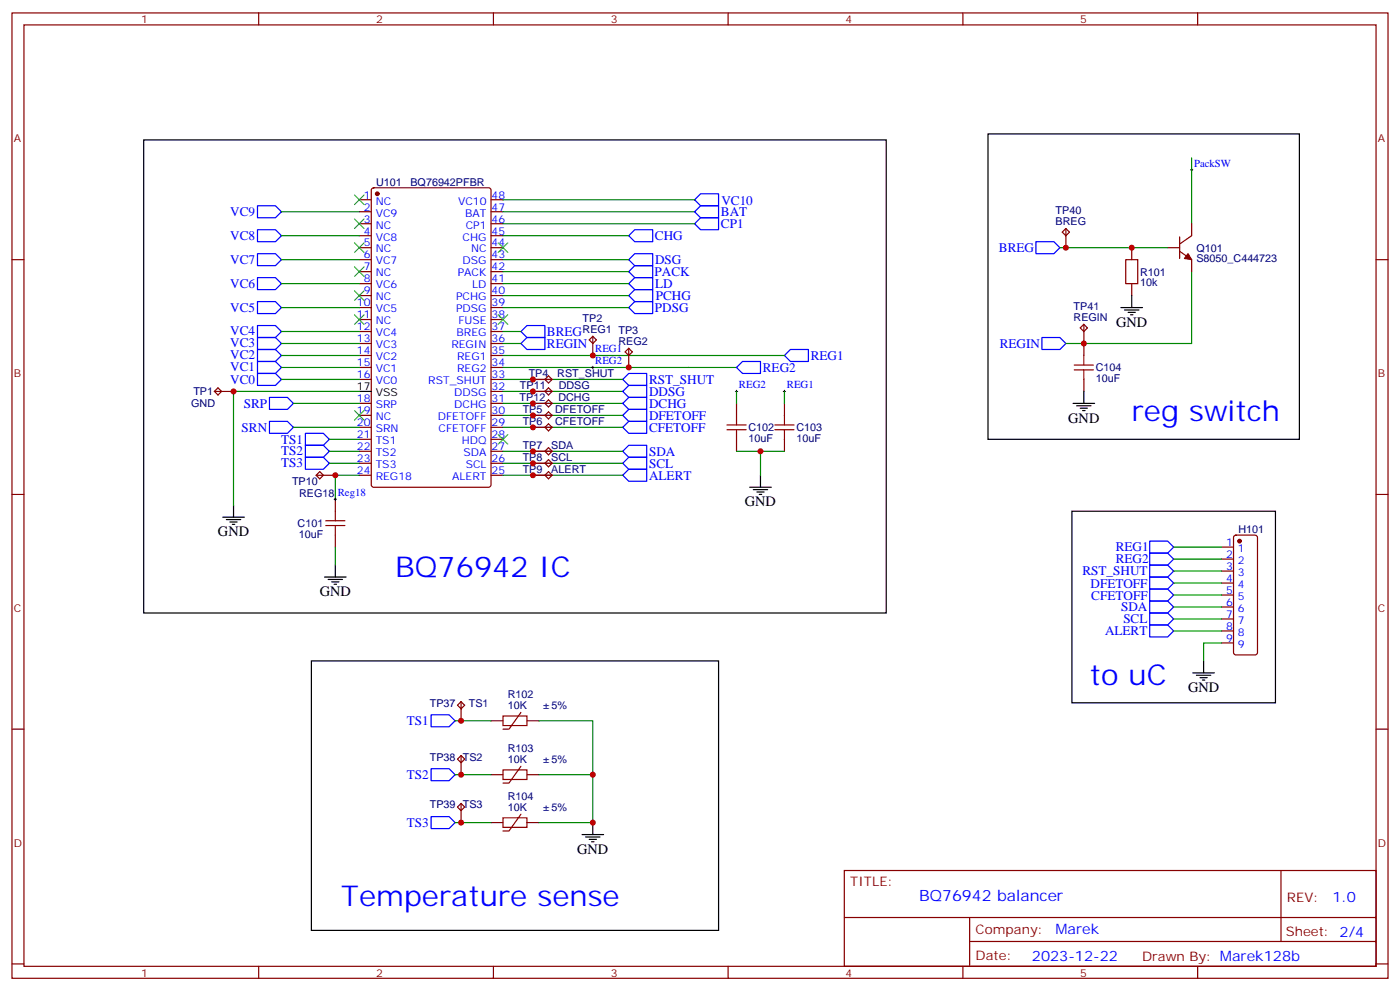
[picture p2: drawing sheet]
<svg xmlns="http://www.w3.org/2000/svg" width="412mm" height="292mm" viewBox="0 0 412 292" stroke-linecap="round" stroke-linejoin="round" font-family="sans-serif">
<g fill="none" stroke="#870000" stroke-width=".35">
<path d="M3.5 3.8h405.4v284.3h-405.4zM7.1 7.3h398.2v277.3h-398.2zM76.2 3.8v3.5M145.3 3.8v3.5M214.5 3.8v3.5M283.6 3.8v3.5M352.8 3.8v3.5M105.8 58.8h3.6M109.6 55.5l.5-.2h33.8l.7 .4v87.1l-.4 .7h-34.1l-.7-.5v-87zM144.6 58.8h3.6M3.5 76.5h3.6M105.8 76.5h3.6"/>
<path d="M105.8 62.4h3.6M105.8 65.9h3.6M105.8 69.4h3.6M105.8 73h3.6M144.6 76.5h3.6M144.6 62.4h3.6M144.6 65.9h3.6M144.6 69.4h3.6M144.6 73h3.6M312.9 68.4l1.1-1.1 1 1.1-1 1zM314 67.3v5.7M333.4 73v3.5"/>
<path d="M344 73h3.5M347.5 74l3.5 2.5v3.5M347.5 69.8v6.3M351 65.9v3.5l-3.5 2.5M405.3 76.5h3.6M105.8 80h3.6M105.8 83.5h3.6M105.8 87.1h3.6M105.8 90.6h3.6M105.8 94.1h3.6M105.8 97.6h3.6M144.6 80h3.6"/>
<path d="M144.6 83.5h3.6M144.6 87.1h3.6M144.6 90.6h3.6M144.6 94.1h3.6M144.6 97.6h3.6M174.6 99.1l1.1 1-1.1 1.1-1-1.1zM174.6 99.1v5.6M318.2 96.6l1.1-1.1 1 1.1-1 1zM319.3 95.5v9.2M333.4 83.5v3.6M63.1 115.3h5.7M64.2 114.2l1.1 1.1-1.1 1-1.1-1z"/>
<path d="M105.8 101.2h3.6M105.8 104.7h3.6M105.8 108.2h3.6M105.8 111.8h3.6M105.8 118.8h3.6M144.6 101.2h3.6M144.6 104.7h3.6M144.6 108.2h3.6M144.6 111.8h3.6M144.6 118.8h3.6M144.6 115.3h3.6M157 111.8h5.6"/>
<path d="M157 118.8h5.6M157 115.3h5.6M160.5 111.8l1.1-1.1 1 1.1-1 1zM160.5 118.8l1.1-1 1 1-1 1.1zM161.6 114.2l1 1.1-1 1-1.1-1zM184.1 103.6l1.1-1 1.1 1-1.1 1.1zM185.2 102.6v5.6M217 118.8v3.5M231.1 118.8v3.5M319.3 111.8v3.5M93.1 140h5.7M94.2 138.9l1 1.1-1 1-1.1-1z"/>
<path d="M105.8 122.3h3.6M105.8 125.9h3.6M105.8 129.4h3.6M105.8 132.9h3.6M105.8 136.5h3.6M105.8 140h3.6M144.6 122.3h3.6M144.6 125.9h3.6M144.6 129.4h3.6M144.6 132.9h3.6M144.6 136.5h3.6M144.6 140h3.6"/>
<path d="M157 122.3h5.6M157 125.9h5.6M157 132.9h5.6M157 136.5h5.6M157 140h5.6M160.5 125.9l1.1-1.1 1 1.1-1 1zM160.5 136.5l1.1-1.1 1 1.1-1 1zM161.6 121.3l1 1-1 1.1-1.1-1.1zM161.6 131.9l1 1-1 1.1-1.1-1.1zM161.6 138.9l1 1.1-1 1-1.1-1zM217 129.4v3.5M231.1 129.4v3.5"/>
<path d="M3.5 145.6h3.6M98.8 147v3.6M98.8 157.6v3.5M363.6 157.8l.5-.2h5.6l.5 .2 .2 .5v33.9l-.2 .5-.5 .2h-5.6l-.5-.2-.2-.5v-33.9zM405.3 145.6h3.6M359.8 161.1h3.6M359.8 164.7h3.6M359.8 168.2h3.6M359.8 171.7h3.6M359.8 175.3h3.6M359.8 178.8h3.6M359.8 182.3h3.6"/>
<path d="M359.8 185.8h3.6M359.8 189.4h3.6M3.5 214.8h3.6M134.8 207.7l1-1 1.1 1-1.1 1.1zM135.8 206.7v5.6M144.6 212.3h3.6M153.5 209.8l-3.6 5h-1.7M155.2 212.3h3.5M405.3 214.8h3.6M134.8 223.6l1-1.1 1.1 1.1-1.1 1zM134.8 237.7l1-1.1 1.1 1.1-1.1 1.1zM135.8 222.5v5.7"/>
<path d="M135.8 236.6v5.7M144.6 228.2h3.6M153.5 225.7l-3.6 4.9h-1.7M153.5 239.8l-3.6 5h-1.7M155.2 228.2h3.5M144.6 242.3h3.6M155.2 242.3h3.5M248.7 256.4h156.6v28.2h-156.6zM377.3 256.4v20.9M248.7 270.2h156.5M285.6 277.3h119.6M285.6 270.2v14.2"/>
<path d="M3.5 283.9h3.6M76.2 284.6v3.5M145.3 284.6v3.5M214.5 284.6v3.5M283.6 284.6v3.5M352.8 284.6v3.5M405.3 283.9h3.6"/>
</g>
<g fill="#870000" stroke="#870000" stroke-width=".35">
<path d="M350 74.7l1 1.8-2.1-.4z"/>
<circle cx="111.1" cy="57.1" r=".53"/>
<circle cx="365.1" cy="159.4" r=".53"/>
</g>
<g fill="none" stroke="#000" stroke-width=".35">
<path d="M291 39.4h91.8v90h-91.8zM42.3 41.2h218.8v139.4h-218.8zM330.2 90.6h6.3M331.3 91.3h4.2M332.3 92h2.1M333 92.7h.7M333.4 87.1v3.5M105.8 115.3h3.6M316.1 118.8h6.3M317.1 119.5h4.3M319.3 115.3v3.5M224 140v3.5"/>
<path d="M318.2 120.2h2.1M318.9 120.9h.7M65.6 152.3h6.4M66.7 153h4.2M67.7 153.7h2.1M68.4 154.4h.7M68.8 148.8v3.5M220.8 143.5h6.4M221.9 144.2h4.2M223 144.9h2.1M223.7 145.6h.7M315.7 150.6h60v56.4h-60z"/>
<path d="M95.6 170h6.4M96.7 170.7h4.2M97.7 171.4h2.1M98.4 172.1h.7M98.8 166.4v3.6M91.7 194.7h120v79.3h-120zM351.4 198.2h6.3M352.4 198.9h4.3M353.5 199.6h2.1M354.5 194.7v3.5M354.2 200.3h.7M171.4 245.8h6.4"/>
<path d="M172.5 246.5h4.2M173.6 247.2h2.1M174.3 247.9h.7M174.6 242.3v3.5"/>
</g>
<g fill="none" stroke="#00f" stroke-width=".35">
<path d="M204.6 58.8l1.8-1.7h5.3v3.5h-5.3zM75.8 74.7h5.3l1.8 1.8-1.8 1.7h-5.3zM75.8 67.7h5.3l1.8 1.7-1.8 1.8h-5.3zM75.8 60.6h5.3l1.8 1.8-1.8 1.7h-5.3zM185.2 76.5l1.8-1.8h5.3v3.5h-5.3zM187 67.7h5.3v3.5h-5.3l-1.8-1.8zM204.6 62.4l1.8-1.8h5.3v3.5h-5.3zM204.6 65.9l1.8-1.8h5.3v3.6h-5.3zM305.2 71.2h5.2l1.8 1.8-1.8 1.7h-5.2zM75.8 99.4h5.3l1.8 1.8-1.8 1.7h-5.3zM75.8 95.9h5.3l1.8 1.7-1.8 1.8h-5.3zM75.8 88.8h5.3l1.8 1.8-1.8 1.8h-5.3z"/>
<path d="M75.8 81.8h5.3l1.8 1.7-1.8 1.8h-5.3zM153.5 97.6l1.7-1.7h5.3v3.5h-5.3zM185.2 87.1l1.8-1.8h5.3v3.5h-5.3zM185.2 90.6l1.8-1.8h5.3v3.6h-5.3zM185.2 80l1.8-1.8h5.3v3.6h-5.3zM185.2 83.5l1.8-1.7h5.3v3.5h-5.3zM306.9 99.4h5.3l1.8 1.8-1.8 1.7h-5.3zM75.8 110h5.3l1.8 1.8-1.8 1.7h-5.3zM75.8 106.5h5.3l1.8 1.7-1.8 1.8h-5.3zM75.8 102.9h5.3l1.8 1.8-1.8 1.8h-5.3zM79.4 117.1h5.3l1.7 1.7-1.7 1.8h-5.3zM153.5 101.2l1.7-1.8h5.3v3.5h-5.3z"/>
<path d="M183.4 111.8l1.8-1.8h5.3v3.5h-5.3zM183.4 115.3l1.8-1.8h5.3v3.6h-5.3zM183.4 118.8l1.8-1.7h5.3v3.5h-5.3zM217 108.2l1.7-1.7h5.3v3.5h-5.3zM231.1 104.7l1.7-1.8h5.3v3.6h-5.3zM79.4 124.1h5.3l1.7 1.8-1.7 1.7h-5.3zM90 127.6h5.2l1.8 1.8-1.8 1.8h-5.2zM90 131.2h5.2l1.8 1.7-1.8 1.8h-5.2zM90 134.7h5.2l1.8 1.8-1.8 1.7h-5.2zM183.4 132.9l1.8-1.7h5.3v3.5h-5.3zM183.4 136.5l1.8-1.8h5.3v3.5h-5.3zM183.4 140l1.8-1.8h5.3v3.5h-5.3z"/>
<path d="M183.4 122.3l1.8-1.7h5.3v3.5h-5.3zM183.4 125.9l1.8-1.8h5.3v3.5h-5.3zM338.7 159.4h5.3l1.7 1.7-1.7 1.8h-5.3zM338.7 162.9h5.3l1.7 1.8-1.7 1.7h-5.3zM338.7 166.4h5.3l1.7 1.8-1.7 1.8h-5.3zM338.7 170h5.3l1.7 1.7-1.7 1.8h-5.3zM338.7 173.5h5.3l1.7 1.8-1.7 1.7h-5.3zM338.7 177h5.3l1.7 1.8-1.7 1.8h-5.3zM338.7 180.6h5.3l1.7 1.7-1.7 1.8h-5.3zM338.7 184.1h5.3l1.7 1.7-1.7 1.8h-5.3zM127 210.5h5.3l1.8 1.8-1.8 1.8h-5.3zM127 226.4h5.3l1.8 1.8-1.8 1.7h-5.3z"/>
<path d="M127 240.5h5.3l1.8 1.8-1.8 1.8h-5.3z"/>
</g>
<g fill="none" stroke="#008700" stroke-width=".35">
<path d="M148.2 58.8h56.4M351 46.5v19.4M82.9 69.4h22.9M82.9 76.5h22.9M82.9 62.4h22.9M148.2 69.4h37M148.2 76.5h37M148.2 62.4h56.4M148.2 65.9h56.4M312.2 73h31.8M82.9 90.6h22.9M82.9 97.6h22.9"/>
<path d="M82.9 83.5h22.9M148.2 90.6h37M148.2 87.1h37M148.2 97.6h5.3M148.2 83.5h37M148.2 80h37M351 80v21.2h-37M82.9 111.8h22.9M82.9 108.2h22.9M82.9 104.7h22.9M82.9 101.2h22.9M86.4 118.8h19.4"/>
<path d="M105.8 115.3h-37v33.5M148.2 104.7h82.9M148.2 108.2h68.8M148.2 111.8h35.2M148.2 115.3h35.2M148.2 118.8h35.2M148.2 101.2h5.3M217 115.3v3.5M231.1 115.3v3.5M86.4 125.9h19.4M97 136.5h8.8M97 132.9h8.8"/>
<path d="M97 129.4h8.8M105.8 140h-7v7M148.2 136.5h35.2M148.2 140h35.2M148.2 132.9h35.2M148.2 122.3h35.2M148.2 125.9h35.2M217 132.9h14.1M224 132.9v7.1M98.8 161.1v5.3M345.7 161.1h14.1M345.7 164.7h14.1"/>
<path d="M345.7 175.3h14.1M345.7 171.7h14.1M345.7 168.2h14.1M345.7 178.8h14.1M345.7 182.3h14.1M345.7 185.8h14.1M359.8 189.4h-5.3v5.3M134.1 212.3h10.5M158.7 212.3h15.9v15.9h-15.9M134.1 228.2h10.5M174.6 228.2v14.1h-15.9M134.1 242.3h10.5"/>
</g>
<g fill="none" stroke="#3c3" stroke-width=".35">
<path d="M104.4 57.4l2.8 2.9M107.2 57.4l-2.8 2.9M104.4 64.5l2.8 2.8M104.4 71.5l2.8 2.9M104.4 78.6l2.8 2.8M107.2 64.5l-2.8 2.8M107.2 71.5l-2.8 2.9M107.2 78.6l-2.8 2.8M146.8 71.5l2.8 2.9M149.6 71.5l-2.8 2.9M104.4 92.7l2.8 2.8M104.4 85.7l2.8 2.8"/>
<path d="M107.2 92.7l-2.8 2.8M107.2 85.7l-2.8 2.8M146.8 92.7l2.8 2.8M149.6 92.7l-2.8 2.8M104.4 120.9l2.8 2.9M107.2 120.9l-2.8 2.9M146.8 128l2.8 2.8M149.6 128l-2.8 2.8"/>
</g>
<path d="M350.7 50h.7M351 49.7v.7M174.3 104.7h.7M174.3 108.2h.7M174.6 104.4v.7M174.6 107.9v.7M216.6 115.3h.7M217 114.9v.7M230.7 115.3h.7M231.1 114.9v.7M98.4 147h.7M98.8 146.7v.7" fill="none" stroke="#000" stroke-width=".29"/>
<g fill="none" stroke="#a10000" stroke-width=".35">
<path d="M331.6 76.5h3.5v7h-3.5zM316.4 108.9h5.7M316.4 107.5h5.7M319.3 104.7v2.8M319.3 108.9v2.9M214.1 126.6h5.7M214.1 125.2h5.7M217 122.3v2.9M217 126.6v2.8M228.2 126.6h5.7M228.2 125.2h5.7M231.1 122.3v2.9"/>
<path d="M231.1 126.6v2.8M96 154.8h5.6M96 153.4h5.6M98.8 150.6v2.8M98.8 154.8v2.8M148.2 210.9h7v2.8h-7zM148.2 226.8h7v2.8h-7zM148.2 240.9h7v2.8h-7z"/>
</g>
<g fill="#c00">
<circle cx="185.2" cy="108.2" r=".88"/>
<circle cx="174.6" cy="104.7" r=".88"/>
<circle cx="157" cy="122.3" r=".88"/>
<circle cx="157" cy="125.9" r=".88"/>
<circle cx="157" cy="132.9" r=".88"/>
<circle cx="157" cy="136.5" r=".88"/>
<circle cx="157" cy="140" r=".88"/>
<circle cx="224" cy="132.9" r=".88"/>
<circle cx="98.8" cy="140" r=".88"/>
<circle cx="157" cy="111.8" r=".88"/>
<circle cx="157" cy="115.3" r=".88"/>
<circle cx="157" cy="118.8" r=".88"/>
<circle cx="68.8" cy="115.3" r=".88"/>
<circle cx="319.3" cy="101.2" r=".88"/>
<circle cx="333.4" cy="73" r=".88"/>
<circle cx="174.6" cy="242.3" r=".88"/>
<circle cx="174.6" cy="228.2" r=".88"/>
<circle cx="135.8" cy="212.3" r=".88"/>
<circle cx="135.8" cy="228.2" r=".88"/>
<circle cx="135.8" cy="242.3" r=".88"/>
<circle cx="314" cy="73" r=".88"/>
</g>
<g font-size="8.5" fill="#00f">
<text x="333.4" y="124.1">reg switch</text>
<text x="116.4" y="170">BQ76942 IC</text>
<text x="321" y="201.7">to uC</text>
<text x="100.5" y="267">Temperature sense</text>
</g>
<text font-size="4.6" fill="#00f" x="270.8" y="265.4">BQ76942 balancer</text>
<g font-size="4.2">
<text x="328.8" y="96.2">GND</text>
<text x="314.7" y="124.5">GND</text>
<text x="219.4" y="149.2">GND</text>
<text x="64.2" y="158">GND</text>
<text x="94.2" y="175.6">GND</text>
<text x="350" y="203.8">GND</text>
<text x="170" y="251.5">GND</text>
</g>
<g font-size="4.2" fill="#00f">
<text x="392.5" y="265.7">1.0</text>
<text x="310.9" y="275.2">Marek</text>
<text x="304" y="283">2023-12-22</text>
</g>
<g font-size="3.9" fill="#00f">
<text x="67.8" y="63.5">VC9</text>
<text x="212.4" y="63.6">BAT</text>
<text x="212.5" y="60.3">VC10</text>
<text x="67.8" y="70.6">VC8</text>
<text x="192.9" y="70.8">CHG</text>
<text x="212.4" y="67.2">CP1</text>
<text x="67.8" y="77.6">VC7</text>
<text x="192.9" y="77.8">DSG</text>
<text x="294.3" y="74.2">BREG</text>
<text x="192.8" y="81.3">PACK</text>
<text x="67.8" y="84.7">VC6</text>
<text x="193" y="84.8">LD</text>
<text x="193.2" y="88.4">PCHG</text>
<text x="67.8" y="91.8">VC5</text>
<text x="192.9" y="92">PDSG</text>
<text x="67.8" y="98.8">VC4</text>
<text x="161.1" y="98.8">BREG</text>
<text x="67.8" y="105.9">VC2</text>
<text x="67.8" y="102.3">VC3</text>
<text x="161.1" y="102.4">REGIN</text>
<text x="238.8" y="106">REG1</text>
<text x="294.5" y="102.4">REGIN</text>
<text x="67.8" y="113">VC0</text>
<text x="67.8" y="109.4">VC1</text>
<text x="191.2" y="113">RST_SHUT</text>
<text x="224.7" y="109.5">REG2</text>
<text x="191.2" y="116.6">DDSG</text>
<text x="71.8" y="120.1">SRP</text>
<text x="191.2" y="120.1">DCHG</text>
<text x="191.2" y="123.7">DFETOFF</text>
<text x="71.2" y="127.1">SRN</text>
<text x="82.8" y="130.6">TS1</text>
<text x="191.2" y="127.2">CFETOFF</text>
<text x="82.8" y="134.2">TS2</text>
<text x="82.8" y="137.7">TS3</text>
<text x="191.2" y="137.7">SCL</text>
<text x="191.2" y="134.2">SDA</text>
<text x="191.2" y="141.2">ALERT</text>
<text x="328.7" y="165.9">REG2</text>
<text x="328.7" y="162.4">REG1</text>
<text x="318.9" y="169.4">RST_SHUT</text>
<text x="321.2" y="173.1">DFETOFF</text>
<text x="321.5" y="176.6">CFETOFF</text>
<text x="330.2" y="180">SDA</text>
<text x="330.9" y="183.6">SCL</text>
<text x="325.5" y="187.1">ALERT</text>
<text x="119.9" y="213.5">TS1</text>
<text x="119.9" y="229.4">TS2</text>
<text x="119.9" y="243.5">TS3</text>
</g>
<g font-size="3.9" fill="#800">
<text x="250.5" y="261">TITLE:</text>
<text x="379.1" y="265.7">REV:</text>
<text x="287.4" y="275.2">Company:</text>
<text x="378.7" y="275.8">Sheet: 2/4</text>
<text x="287.4" y="282.9">Date:</text>
<text x="336.4" y="282.9">Drawn By: Marek128b</text>
</g>
<g font-size="3.2" fill="#800">
<text x="41.6" y="6.8">1</text>
<text x="110.8" y="6.8">2</text>
<text x="179.9" y="6.8">3</text>
<text x="249.1" y="6.8">4</text>
<text x="318.2" y="6.8">5</text>
<text x="4.1" y="41.9">A</text>
<text x="405.9" y="41.9">A</text>
<text x="4.1" y="111.1">B</text>
<text x="405.9" y="111.1">B</text>
<text x="4.1" y="180.2">C</text>
<text x="405.9" y="180.2">C</text>
<text x="4.1" y="249.3">D</text>
<text x="405.9" y="249.3">D</text>
<text x="41.6" y="287.6">1</text>
<text x="110.8" y="287.6">2</text>
<text x="179.9" y="287.6">3</text>
<text x="249.1" y="287.6">4</text>
<text x="318.2" y="287.6">5</text>
</g>
<g font-size="3.2" fill="#00f">
<text x="351.7" y="49.1">PackSW</text>
<text x="107.2" y="58.5">1</text>
<text x="144.8" y="58.5">48</text>
<text x="107.2" y="62">2</text>
<text x="107.2" y="65.5">3</text>
<text x="110.7" y="60.3">NC</text>
<text x="110.7" y="63.8">VC9</text>
<text x="134.9" y="60.3">VC10</text>
<text x="137" y="63.8">BAT</text>
<text x="144.8" y="65.5">46</text>
<text x="144.8" y="62">47</text>
<text x="107.2" y="69.1">4</text>
<text x="110.7" y="67.3">NC</text>
<text x="110.7" y="70.8">VC8</text>
<text x="136.3" y="70.8">CHG</text>
<text x="137.2" y="67.3">CP1</text>
<text x="144.8" y="69.1">45</text>
<text x="107.2" y="72.6">5</text>
<text x="107.2" y="76.1">6</text>
<text x="110.7" y="74.4">NC</text>
<text x="110.7" y="77.9">VC7</text>
<text x="136.3" y="77.9">DSG</text>
<text x="138.7" y="74.4">NC</text>
<text x="144.8" y="76.1">43</text>
<text x="144.8" y="72.6">44</text>
<text x="107.2" y="79.7">7</text>
<text x="107.2" y="83.2">8</text>
<text x="110.7" y="81.4">NC</text>
<text x="134.8" y="81.4">PACK</text>
<text x="144.8" y="83.2">41</text>
<text x="144.8" y="79.7">42</text>
<text x="107.2" y="86.7">9</text>
<text x="110.7" y="84.9">VC6</text>
<text x="110.7" y="88.5">NC</text>
<text x="134.4" y="88.5">PCHG</text>
<text x="139.1" y="84.9">LD</text>
<text x="144.8" y="86.7">40</text>
<text x="105.2" y="90.2">10</text>
<text x="105.2" y="93.8">11</text>
<text x="110.7" y="92">VC5</text>
<text x="110.7" y="95.5">NC</text>
<text x="134.3" y="92">PDSG</text>
<text x="135" y="95.5">FUSE</text>
<text x="144.8" y="93.8">38</text>
<text x="144.8" y="90.2">39</text>
<text x="105.2" y="97.3">12</text>
<text x="105.2" y="100.8">13</text>
<text x="110.7" y="99.1">VC4</text>
<text x="134.5" y="99.1">BREG</text>
<text x="144.8" y="100.8">36</text>
<text x="144.8" y="97.3">37</text>
<text x="105.2" y="104.4">14</text>
<text x="105.2" y="107.9">15</text>
<text x="110.7" y="102.6">VC3</text>
<text x="110.7" y="106.1">VC2</text>
<text x="133" y="102.6">REGIN</text>
<text x="134.6" y="106.1">REG1</text>
<text x="144.8" y="107.9">34</text>
<text x="144.8" y="104.4">35</text>
<text x="175.3" y="103.8">REG1</text>
<text x="175.3" y="107.4">REG2</text>
<text x="105.2" y="111.4">16</text>
<text x="110.7" y="109.6">VC1</text>
<text x="110.7" y="113.2">VC0</text>
<text x="126.2" y="113.2">RST_SHUT</text>
<text x="134.6" y="109.6">REG2</text>
<text x="144.8" y="111.4">33</text>
<text x="105.2" y="118.5">18</text>
<text x="133.8" y="116.7">DDSG</text>
<text x="144.8" y="118.5">31</text>
<text x="144.8" y="114.9">32</text>
<text x="217.7" y="114.4">REG2</text>
<text x="231.8" y="114.4">REG1</text>
<text x="105.2" y="122">19</text>
<text x="105.2" y="125.5">20</text>
<text x="110.7" y="120.2">SRP</text>
<text x="110.7" y="123.8">NC</text>
<text x="129" y="123.8">DFETOFF</text>
<text x="133.8" y="120.2">DCHG</text>
<text x="144.8" y="125.5">29</text>
<text x="144.8" y="122">30</text>
<text x="105.2" y="129">21</text>
<text x="110.7" y="127.3">SRN</text>
<text x="110.7" y="130.8">TS1</text>
<text x="129.2" y="127.3">CFETOFF</text>
<text x="136" y="130.8">HDQ</text>
<text x="144.8" y="129">28</text>
<text x="105.2" y="132.6">22</text>
<text x="105.2" y="136.1">23</text>
<text x="110.7" y="134.3">TS2</text>
<text x="110.7" y="137.9">TS3</text>
<text x="136.6" y="134.3">SDA</text>
<text x="137.2" y="137.9">SCL</text>
<text x="144.8" y="136.1">26</text>
<text x="144.8" y="132.6">27</text>
<text x="105.2" y="139.6">24</text>
<text x="110.7" y="141.4">REG18</text>
<text x="133.2" y="141.4">ALERT</text>
<text x="144.8" y="139.6">25</text>
<text x="99.5" y="146.2">Reg18</text>
<text x="361.2" y="160.8">1</text>
<text x="361.2" y="164.3">2</text>
<text x="361.2" y="167.9">3</text>
<text x="364.7" y="162.6">1</text>
<text x="364.7" y="166.1">2</text>
<text x="361.2" y="171.4">4</text>
<text x="364.7" y="169.6">3</text>
<text x="364.7" y="173.1">4</text>
<text x="361.2" y="174.9">5</text>
<text x="361.2" y="178.4">6</text>
<text x="364.7" y="176.7">5</text>
<text x="361.2" y="182">7</text>
<text x="361.2" y="185.5">8</text>
<text x="364.7" y="180.2">6</text>
<text x="364.7" y="183.7">7</text>
<text x="361.2" y="189">9</text>
<text x="364.7" y="187.3">8</text>
<text x="364.7" y="190.8">9</text>
</g>
<g font-size="3.2" fill="#000080">
<text x="110.8" y="54.7">U101</text>
<text x="120.9" y="54.7">BQ76942PFBR</text>
<text x="311" y="63">TP40</text>
<text x="311" y="66.3">BREG</text>
<text x="352.4" y="77.3">S8050_C444723</text>
<text x="352.4" y="74.1">Q101</text>
<text x="335.8" y="81.2">R101</text>
<text x="335.8" y="84.3">10k</text>
<text x="171.6" y="94.8">TP2</text>
<text x="316.2" y="94.5">REGIN</text>
<text x="316.2" y="91.2">TP41</text>
<text x="171.6" y="98">REG1 TP3</text>
<text x="182.2" y="101.5">REG2</text>
<text x="155.7" y="111.1">TP4</text>
<text x="164.2" y="111.1">RST_SHUT</text>
<text x="322.8" y="112.5">10uF</text>
<text x="322.8" y="109.4">C104</text>
<text x="56.3" y="119.9">GND</text>
<text x="57" y="116.4">TP1</text>
<text x="153.1" y="118.2">TP12</text>
<text x="153.2" y="114.7">TP11</text>
<text x="164.5" y="118.2">DCHG</text>
<text x="164.6" y="114.7">DDSG</text>
<text x="154" y="121.7">TP5</text>
<text x="154" y="125.2">TP6</text>
<text x="163.5" y="121.7">DFETOFF</text>
<text x="163.5" y="125.2">CFETOFF</text>
<text x="220.5" y="130.2">10uF</text>
<text x="220.5" y="127">C102</text>
<text x="234.6" y="130.2">10uF</text>
<text x="234.6" y="127">C103</text>
<text x="154" y="132.3">TP7</text>
<text x="154" y="135.8">TP8</text>
<text x="162.4" y="132.3">SDA</text>
<text x="162.4" y="135.8">SCL</text>
<text x="86" y="142.9">TP10</text>
<text x="154" y="139.3">TP9</text>
<text x="162.4" y="139.3">ALERT</text>
<text x="88.1" y="146.4">REG18</text>
<text x="87.7" y="155.3">C101</text>
<text x="88" y="158.4">10uF</text>
<text x="364.8" y="157">H101</text>
<text x="126.6" y="208.1">TP37</text>
<text x="138.1" y="208.1">TS1</text>
<text x="149.6" y="208.8">10K</text>
<text x="149.6" y="205.7">R102</text>
<text x="162.5" y="208.8">5%</text>
<text x="149.6" y="221.5">R103</text>
<text x="126.6" y="224">TP38</text>
<text x="136.3" y="224">TS2</text>
<text x="149.6" y="224.6">10K</text>
<text x="162.5" y="224.6">5%</text>
<text x="126.6" y="238.1">TP39</text>
<text x="136.3" y="238.1">TS3</text>
<text x="149.6" y="238.8">10K</text>
<text x="149.6" y="235.6">R104</text>
<text x="162.5" y="238.8">5%</text>
</g>
<g font-size="3.2">
<text x="105.2" y="114.9">17</text>
<text x="110.7" y="116.7">VSS</text>
</g>
</svg>
